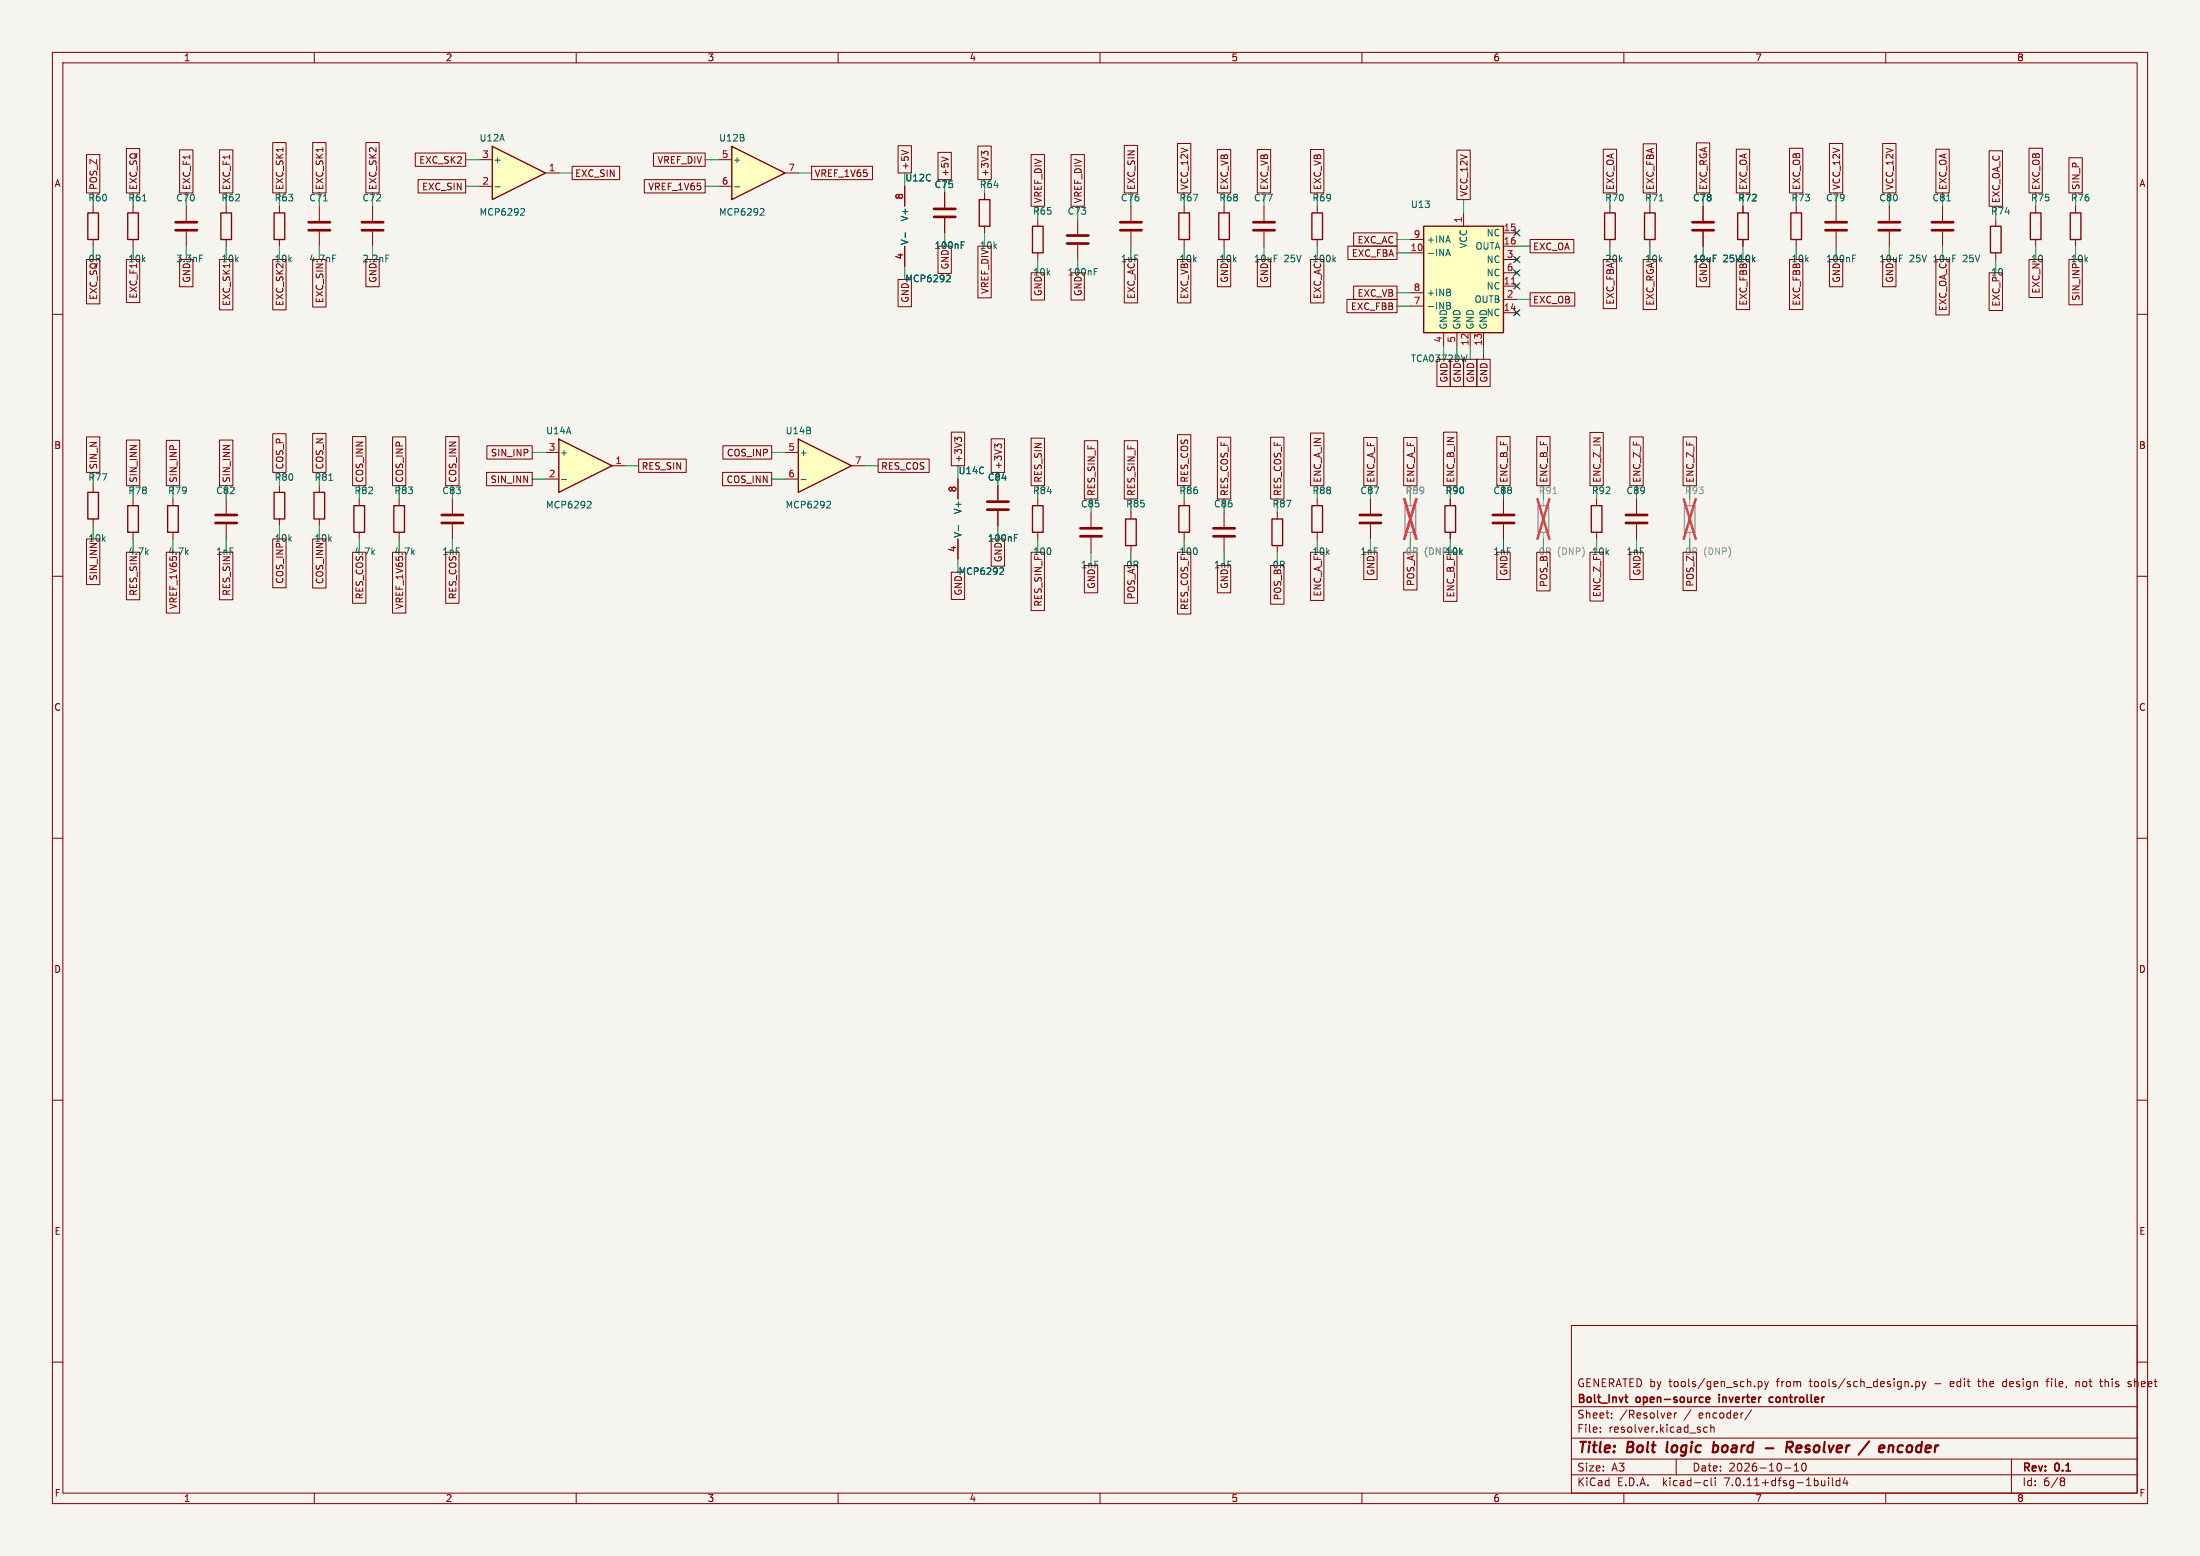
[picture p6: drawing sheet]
<svg xmlns="http://www.w3.org/2000/svg" width="420mm" height="297mm" viewBox="0 0 420 297" stroke-linecap="round" stroke-linejoin="round" font-family="sans-serif">
<path d="M0 0h420v297h-420z" fill="#f5f4ef" stroke="#f5f4ef" stroke-width=".19"/>
<g fill="none" stroke="#840000" stroke-width=".19">
<path d="M10 10h400v277h-400zM12 12h396v273h-396zM60 10v2M110 10v2M160 10v2M210 10v2M260 10v2M310 10v2M360 10v2M53.3 39.4v1.2M307.3 39.4v1.2M315 39.4v1.2"/>
<path d="M350.5 39.4v2.8M360.7 39.4v2.8M10 60h2M53.3 45.7v1.3M307.3 45.7v1.3M315 45.7v1.3M350.5 44.2v2.8M360.7 44.2v2.8M408 60h2M17.8 92.7v1.3M17.8 99.1v1.2M25.4 95.3v1.2"/>
<path d="M33 95.3v1.2M43.2 95.3v2.7M53.3 92.7v1.3M53.3 99.1v1.2M198.1 95.3v1.2M208.3 97.8v2.8M243.8 97.8v1.3M251.5 95.3v1.2M276.9 95.3v1.2M287 95.3v2.7M304.8 95.3v1.2M10 110h2"/>
<path d="M25.4 101.6v1.3M33 101.6v1.3M43.2 100.1v2.8M198.1 101.6v1.3M208.3 102.6v2.8M243.8 104.1v1.3M251.5 101.6v1.3M276.9 101.6v1.3M287 100.1v2.8M304.8 101.6v1.3M408 110h2M10 160h2"/>
<path d="M408 160h2M10 210h2M408 210h2M10 260h2M300 253h108v32h-108zM408 260h2M300 278.5h108M300 274.5h108M300 268.5h108M305.5 273.2v.2M305.5 272.5v.1M307.7 270.5v.2"/>
<path d="M307.7 269.8v.1M318.5 269.7l.4 .1 .1 .2-.7 .2M318.9 270.6l-.4 .1M319.7 269.7v1M320 278.5v3M320.1 269.7l-.3 .1-.1 .2M325.9 272.5l-.4-.1-.3 .3 .2 .6h.5M326.6 272.5l.2-.1 .4 .1v.9M326.6 271.9v1.5M334.4 269.1l-1.3 1.9M335.7 263.7v1.5M335.7 263.8l.4-.1 .3 .3-.2 .6h-.5"/>
<path d="M336.9 263.7l.3 1M337.2 264.7l-.3 .5M337.6 263.7l-.4 1M342.5 279.7l.4-.4v1.5M344.2 279.4l.1-.1a.8 .8 0 0 1 .5 .7 .8 .8 0 0 1-.5 .8 1 1 0 0 1-.1-1.4zM365 264.5v.2M365.7 263.8l.5-.1 .2 .3-.1 .6h-.6M365.7 263.7v1.5M366.9 263.7l.4 1M367.3 264.7l-.4 .5M367.7 263.7l-.4 1M377.5 263.7h.6"/>
<path d="M382.6 263.7l-.3 .3v.4l.3 .3M384 278.5v6.5M390.6 263.7h.6M391.2 263.2l-.4 .2v1.3M396.3 263.7v1M396.9 263.8l-.4-.1-.2 .1M400.8 263.7h.6M401 263.2v1.3l.4 .2M406.8 263.8l-.4-.1-.2 .2 .1 .2 .5 .2v.3h-.6M60 285v2M110 285v2M160 285v2"/>
<path d="M210 285v2M260 285v2M300 281.5h108M310 285v2M325.6 282.6l.4 .1M326 283.5l-.4 .1M326.7 282.1v1.3l.2 .2M327.4 282.1v.1M327.4 282.6v1M340.7 280.2h1.2M342.5 280.8h.9M349.1 282.1v.1"/>
<path d="M349.1 282.6v1M349.8 282.1v1.3l.2 .2M351.2 282.7l-.4-.1-.3 .3 .2 .6h.5M351.2 282.1v1.5M352.2 282l-.3 1.1h.9M352.6 282.6v1M360 285v2M393.6 282.1h.3l.3 .3-.3 .3M393.6 282.7h.3M393.9 282.7l.2 .2 .1 .4-.3 .3h-.3"/>
</g>
<path d="M318.3 275.2l-.1 1.9M327.1 276h.8M327.2 275.2l-.2 2M327.8 277a.66 .66 0 0 1-.8 .1M337.1 276.4h1.5M341.1 276.3h.7a.55 .55 0 0 0 .5-.5 .55 .55 0 0 0-.3-.6h-.8l-.2 2M341.5 276.3l.6 .9M343.7 275.9h-.4l-.3 .3v.9l.5 .1M343.9 276.3l-1 .2M363.1 275.9a.66 .66 0 0 0-.8 .4v.7l.3 .2h.4" fill="none" stroke="#840000" stroke-width=".4"/>
<path d="M310.2 266.7h.6M310.5 267.6l.3 .1M325.7 267.2l.7-.2-.1-.2-.4-.1-.2 .2 .1 .7h.5M328.2 266.2v.1M328.2 266.7v1M338.5 266.8l-.5-.1-.2 .3 .1 .6h.6" fill="none" stroke="#840000" stroke-width=".3"/>
<path d="M52.3 40.6h2.1v5.1h-2.1zM306.3 40.6h2.1v5.1h-2.1zM313.9 40.6h2.1v5.1h-2.1zM16.8 94h2v5.1h-2zM24.4 96.5h2v5.1h-2zM32 96.5h2v5.1h-2zM52.3 94h2.1v5.1h-2.1zM197.1 96.5h2v5.1h-2zM242.8 99.1h2.1v5h-2.1zM250.4 96.5h2.1v5.1h-2.1zM275.8 96.5h2.1v5.1h-2.1zM303.8 96.5h2v5.1h-2z" fill="none" stroke="#840000" stroke-width=".25"/>
<path d="M316.8 38.3h.7M353.7 49.3h.4M353.7 48.7h.6" fill="none" stroke="#006464" stroke-width=".19"/>
<path d="M348.5 43.9h4.1M348.5 42.4h4.1M358.6 43.9h4.1M358.6 42.4h4.1M41.1 99.8h4.1M41.1 98.3h4.1M285 99.8h4.1M285 98.3h4.1M206.2 102.4h4.1M206.2 100.8h4.1" fill="none" stroke="#840000" stroke-width=".51"/>
<path d="M293.6 96.5h2.1v5.1h-2.1z" fill="none" stroke="#9c9b98" stroke-width=".25"/>
<path d="M294.6 95.3v1.2M294.6 101.6v1.3" fill="none" stroke="#9c9b98" stroke-width=".19"/>
<path d="M296.5 94.2h.7" fill="none" stroke="#939391" stroke-width=".19"/>
<path d="M293.5 95.3l2.3 7.6M295.8 95.3l-2.3 7.6" fill="none" stroke="#eb3a3d" stroke-width=".46"/>
<path d="M106.7 83.8l10.1 5.1-10.1 5.1z" fill="#ffffc2"/>
<path d="M16.8 40.6h2v5.1h-2zM24.4 40.6h2v5.1h-2zM42.2 40.6h2v5.1h-2zM331.7 40.6h2.1v5.1h-2.1zM380 43.2h2v5.1h-2zM387.6 40.6h2v5.1h-2zM395.2 40.6h2.1v5.1h-2.1zM75.2 96.5h2v5.1h-2zM106.7 83.8l10.1 5.1-10.1 5.1z" fill="none" stroke="#840000" stroke-width=".25"/>
<g fill="none" stroke="#840000" stroke-width=".19">
<path d="M17.8 39.4v1.2M25.4 39.4v1.2M35.6 39.4v2.8M43.2 39.4v1.2M325.1 39.4v2.8M332.7 39.4v1.2M370.8 39.4v2.8M388.6 39.4v1.2M396.2 39.4v1.2M17.8 45.7v1.3M25.4 45.7v1.3M35.6 44.2v2.8"/>
<path d="M43.2 45.7v1.3M325.1 44.2v2.8M332.7 45.7v1.3M370.8 44.2v2.8M381 41.9v1.3M381 48.3v1.2M388.6 45.7v1.3M396.2 45.7v1.3M76.2 95.3v1.2M104.1 91.4h2.6M104.1 86.4h2.6M116.8 88.9h2.6"/>
<path d="M261.6 95.3v2.7M76.2 101.6v1.3M261.6 100.1v2.8"/>
</g>
<path d="M27.2 38.3h.7M371.6 38.3h.8M38.1 48.7h.6M107.2 91.5h1M112.3 95.7l.4 .1 .1 .3-.7 .9h.7" fill="none" stroke="#006464" stroke-width=".19"/>
<path d="M33.5 43.9h4.1M33.5 42.4h4.1M323.1 43.9h4.1M323.1 42.4h4.1M368.8 43.9h4.1M368.8 42.4h4.1M259.6 99.8h4.1M259.6 98.3h4.1" fill="none" stroke="#840000" stroke-width=".51"/>
<path d="M268.2 96.5h2.1v5.1h-2.1z" fill="none" stroke="#9c9b98" stroke-width=".25"/>
<path d="M269.2 95.3v1.2M269.2 101.6v1.3" fill="none" stroke="#9c9b98" stroke-width=".19"/>
<path d="M268.1 95.3l2.3 7.6M270.4 95.3l-2.3 7.6" fill="none" stroke="#eb3a3d" stroke-width=".46"/>
<path d="M152.4 83.8l10.2 5.1-10.2 5.1z" fill="#ffffc2"/>
<path d="M152.4 83.8l10.2 5.1-10.2 5.1z" fill="none" stroke="#840000" stroke-width=".25"/>
<g fill="none" stroke="#840000" stroke-width=".19">
<path d="M71.1 39.4v2.8M172.7 35.6v3.8M180.3 36.8v2.8M71.1 44.2v2.8M172.7 47v3.8M180.3 41.7v2.8M149.9 86.4h2.5M149.9 91.4h2.5M162.6 88.9h2.5M182.9 91.4v3.9M190.5 92.7v2.8M190.5 97.5v2.8"/>
<path d="M233.7 97.8v2.8M312.4 95.3v2.7M182.9 102.9v3.8M233.7 102.6v2.8M312.4 100.1v2.8"/>
</g>
<path d="M73.7 48.7h.6M172.8 44.4v1M180.9 52.5l.4 .1 .1 .3-.8 .9h.8M183.5 46.8h.4M183.5 46.2h.6M152.9 91.5h1M158 95.7l.4 .1 .2 .3-.8 .9h.8M183 100.3v1M191 108.4l.5 .1 .1 .3-.8 .9h.8M193.7 102.6h.4M193.7 102h.6" fill="none" stroke="#006464" stroke-width=".19"/>
<path d="M178.3 39.9h4.1M69.1 43.9h4.1M69.1 42.4h4.1M178.3 41.4h4.1M188.5 97.3h4M188.5 95.8h4M310.4 99.8h4.1M310.4 98.3h4.1M231.6 102.4h4.1M231.6 100.8h4.1" fill="none" stroke="#840000" stroke-width=".51"/>
<path d="M139.7 27.9l10.2 5.1-10.2 5.1z" fill="#ffffc2"/>
<path d="M139.7 27.9l10.2 5.1-10.2 5.1zM225 40.6h2.1v5.1h-2.1zM232.7 40.6h2v5.1h-2zM250.4 40.6h2.1v5.1h-2.1zM271.8 43.2h15.2v20.3h-15.2zM59.9 94h2.1v5.1h-2.1zM67.6 96.5h2v5.1h-2zM214.9 99.1h2v5h-2zM225 96.5h2.1v5.1h-2.1z" fill="none" stroke="#840000" stroke-width=".25"/>
<g fill="none" stroke="#840000" stroke-width=".19">
<path d="M61 39.4v2.8M137.2 30.5h2.5M137.2 35.6h2.5M149.9 33h2.5M226.1 39.4v1.2M233.7 39.4v1.2M241.3 39.4v2.8M251.5 39.4v1.2M61 44.2v2.8M226.1 45.7v1.3M233.7 45.7v1.3M241.3 44.2v2.8"/>
<path d="M251.5 45.7v1.3M269.2 48.3h2.6M269.2 58.4h2.6M269.2 55.9h2.6M269.2 45.7h2.6M279.4 40.6v2.6M287 54.6h2.6M287 59.7h2.6M287 44.5h2.6M287 47h2.6M287 57.2h2.6M287 49.5h2.6"/>
<path d="M287 52.1h2.6M289.2 54.2l.7 .8M289.2 59.3l.7 .8M289.2 44.1l.7 .7M289.2 49.1l.7 .8M289.2 51.7l.7 .8M289.9 54.2l-.7 .8M289.9 59.3l-.7 .8M289.9 44.1l-.7 .7M289.9 49.1l-.7 .8M289.9 51.7l-.7 .8M275.6 63.5v2.5"/>
<path d="M278.1 63.5v2.5M280.7 63.5v2.5M283.2 63.5v2.5M61 92.7v1.3M61 99.1v1.2M68.6 95.3v1.2M86.4 95.3v2.7M215.9 97.8v1.3M226.1 95.3v1.2M68.6 101.6v1.3M86.4 100.1v2.8M215.9 104.1v1.3"/>
<path d="M226.1 101.6v1.3"/>
</g>
<g fill="none" stroke="#006464" stroke-width=".19">
<path d="M61.8 38.3h.7M140.2 35.7h1M145.3 39.8l.4 .1 .2 .3-.8 .9h.8M63.5 48.7h.6M254.6 49.5l.4 .5M255 49.1l-.5 .5M276 48.8l.4-1.2 .5 1.2M276.1 48.5h.6M276.2 57.7l.6 .2 .1 .2-.3 .2M276.2 58.3h.4M276.6 58.3l.3 .3M276.8 55.3v.4"/>
<path d="M276.8 55.9l.1 .1-.1 .4M62.8 91.7h.7"/>
</g>
<path d="M58.9 43.9h4.1M58.9 42.4h4.1M239.3 43.9h4M239.3 42.4h4M84.3 99.8h4.1M84.3 98.3h4.1" fill="none" stroke="#840000" stroke-width=".51"/>
<path d="M321.6 96.5h2v5.1h-2z" fill="none" stroke="#9c9b98" stroke-width=".25"/>
<path d="M322.6 95.3v1.2M322.6 101.6v1.3" fill="none" stroke="#9c9b98" stroke-width=".19"/>
<path d="M321.4 95.3l2.3 7.6M323.7 95.3l-2.3 7.6" fill="none" stroke="#eb3a3d" stroke-width=".46"/>
<path d="M271.8 43.2h15.2v20.3h-15.2z" fill="#ffffc2" stroke="#ffffc2" stroke-width=".19"/>
<path d="M288.5 54.2h.8" fill="none" stroke="#a90000" stroke-width=".19"/>
<path d="M94 27.9l10.1 5.1-10.1 5.1z" fill="#ffffc2"/>
<path d="M94 27.9l10.1 5.1-10.1 5.1zM186.9 38.1h2.1v5.1h-2.1zM197.1 43.2h2v5.1h-2zM341.9 40.6h2v5.1h-2z" fill="none" stroke="#840000" stroke-width=".25"/>
<g fill="none" stroke="#840000" stroke-width=".19">
<path d="M16.5 29.5h2.6v7.3h-2.6zM24.1 28.4h2.6v8.4h-2.6zM34.3 28.6h2.5v8.2h-2.5zM41.9 28.6h2.6v8.2h-2.6zM52.1 27.2h2.5v9.6h-2.5zM59.7 27.2h2.5v9.6h-2.5zM69.8 27.2h2.6v9.6h-2.6zM79.3 29.2h9.6v2.6h-9.6zM79.8 34.3h9.1v2.5h-9.1zM91.4 35.6h2.6M91.4 30.5h2.6M104.1 33h2.6"/>
<path d="M109.2 31.8h9.1v2.5h-9.1zM123 34.3h11.6v2.5h-11.6zM124.8 29.2h9.8v2.6h-9.8zM154.9 31.8h11.7v2.5h-11.7zM171.4 27.8h2.6v5.2h-2.6zM172.1 28.7l1.3 .4M172.7 35.6v3.8M179.1 29.1h2.5v5.2h-2.5zM179.7 30l1.3 .4M180.3 36.8v2.8M186.7 27.9h2.5v6.4h-2.5zM187.8 29.3l-.4-.4v.8"/>
<path d="M187.8 29.1l.3-.2h.3l.2 .2M188 36.8v1.3M196.8 29.5h2.6v9.9h-2.6zM204.5 29.5h2.5v9.9h-2.5zM214.6 27.8h2.6v9h-2.6zM215.9 39.4v2.8M224.8 27.4h2.5v9.4h-2.5zM232.4 28.5h2.6v8.3h-2.6zM240 28.5h2.6v8.3h-2.6zM250.2 28.5h2.5v8.3h-2.5zM278.1 28.7h2.6v9.4h-2.6zM306.1 28.5h2.5v8.3h-2.5z"/>
<path d="M313.7 27.5h2.5v9.3h-2.5zM323.8 27.3h2.6v9.5h-2.6zM325.1 39.4v2.8M331.5 28.5h2.5v8.3h-2.5zM332.7 39.4v1.2M341.6 28.3h2.6v8.5h-2.6zM342.9 39.4v1.2M349.2 27.4h2.6v9.4h-2.6zM359.4 27.4h2.5v9.4h-2.5zM369.6 28.5h2.5v8.3h-2.5zM379.7 28.8h2.6v10.6h-2.6zM387.3 28.3h2.6v8.5h-2.6z"/>
<path d="M395 30.1h2.5v6.7h-2.5zM16.5 49.5h2.6v8.5h-2.6zM24.1 49.5h2.6v8.3h-2.6zM34.3 49.5h2.5v5.2h-2.5zM41.9 49.5h2.6v9.6h-2.6zM52.1 49.5h2.5v9.6h-2.5zM59.7 49.5h2.5v9.1h-2.5zM69.8 49.5h2.6v5.2h-2.6zM171.4 53.3h2.6v5.2h-2.6zM172.7 47v3.8M179.1 47h2.5v5.2h-2.5zM180.3 41.7v2.8"/>
<path d="M186.7 47h2.5v9.9h-2.5zM188 43.2v1.3M196.8 52.1h2.6v5.2h-2.6zM198.1 41.9v1.3M198.1 48.3v1.2M204.5 52.1h2.5v5.2h-2.5zM205.7 41.9v2.8M205.7 46.7v2.8M214.6 49.5h2.6v8.3h-2.6zM215.9 44.2v2.8M224.8 49.5h2.5v8.3h-2.5zM232.4 49.5h2.6v5.2h-2.6z"/>
<path d="M240 49.5h2.6v5.2h-2.6zM250.2 49.5h2.5v8.3h-2.5zM257.1 57.1h9.6v2.6h-9.6zM257.3 47h9.4v2.5h-9.4zM258.4 44.4h8.3v2.6h-8.3zM258.4 54.6h8.3v2.6h-8.3zM292.1 45.7h8.3v2.6h-8.3zM292.1 55.9h8.5v2.5h-8.5zM306.1 49.5h2.5v9.4h-2.5zM313.7 49.5h2.5v9.6h-2.5zM323.8 49.5h2.6v5.2h-2.6zM325.1 44.2v2.8"/>
<path d="M331.5 49.5h2.5v9.6h-2.5zM332.7 45.7v1.3M341.6 49.5h2.6v9.6h-2.6zM342.9 45.7v1.3M349.2 49.5h2.6v5.2h-2.6zM359.4 49.5h2.5v5.2h-2.5zM369.6 49.5h2.5v10.6h-2.5zM379.7 52.1h2.6v7.2h-2.6zM387.3 49.5h2.6v7.3h-2.6zM395 49.5h2.5v8.7h-2.5zM274.3 68.6h2.6v5.2h-2.6zM276.9 68.6h2.5v5.2h-2.5z"/>
<path d="M279.4 68.6h2.5v5.2h-2.5zM281.9 68.6h2.6v5.2h-2.6zM16.5 83.4h2.6v6.8h-2.6zM24.1 84h2.6v8.7h-2.6zM31.7 84.1h2.6v8.6h-2.6zM41.9 84h2.6v8.7h-2.6zM52.1 82.8h2.5v7.4h-2.5zM59.7 82.7h2.5v7.5h-2.5zM67.3 83.3h2.6v9.4h-2.6zM74.9 83.4h2.6v9.3h-2.6zM85.1 83.3h2.5v9.4h-2.5zM92.9 90.2h8.7v2.5h-8.7z"/>
<path d="M92.9 85.1h8.7v2.5h-8.7zM121.9 87.6h9.1v2.6h-9.1zM137.9 90.2h9.4v2.5h-9.4zM138 85.1h9.3v2.5h-9.3zM167.6 87.6h9.8v2.6h-9.8zM181.6 82.5h2.6v6.4h-2.6zM182.8 83.9l-.5-.4v.8M182.8 83.7l.2-.2h.3l.3 .2M182.9 91.4v3.9M189.2 83.8h2.6v6.4h-2.6zM190.4 85.2l-.5-.4v.7M190.4 85l.2-.2h.3l.3 .2"/>
<path d="M190.5 92.7v2.8M190.5 97.5v2.8M196.8 83.6h2.6v9.1h-2.6zM207 84.1h2.6v11.2h-2.6zM214.6 84.1h2.6v11.2h-2.6zM224.8 83h2.5v9.7h-2.5zM232.4 83.5h2.6v11.8h-2.6zM242.6 83.5h2.5v11.8h-2.5zM250.2 82.7h2.5v10h-2.5zM260.3 83.5h2.6v9.2h-2.6zM268 83.5h2.5v9.2h-2.5zM275.6 82.5h2.5v10.2h-2.5z"/>
<path d="M276.9 95.3v1.2M285.7 83.3h2.6v9.4h-2.6zM293.4 83.3h2.5v9.4h-2.5zM303.5 82.5h2.6v10.2h-2.6zM311.1 83.4h2.6v9.3h-2.6zM321.3 83.4h2.5v9.3h-2.5zM16.5 102.9h2.6v8.7h-2.6zM24.1 105.4h2.6v9.1h-2.6zM31.7 105.4h2.6v11.6h-2.6zM41.9 105.4h2.6v9.1h-2.6zM52.1 102.9h2.5v9.3h-2.5zM59.7 102.9h2.5v9.3h-2.5z"/>
<path d="M67.3 105.4h2.6v9.8h-2.6zM74.9 105.4h2.6v11.6h-2.6zM85.1 105.4h2.5v9.8h-2.5zM181.6 109.2h2.6v5.2h-2.6zM182.9 102.9v3.8M189.2 102.9h2.6v5.2h-2.6zM196.8 105.4h2.6v11.1h-2.6zM207 108h2.6v5.2h-2.6zM214.6 108h2.6v7.2h-2.6zM224.8 105.4h2.5v11.8h-2.5zM232.4 108h2.6v5.2h-2.6zM242.6 108h2.5v7.3h-2.5z"/>
<path d="M250.2 105.4h2.5v9.2h-2.5zM260.3 105.4h2.6v5.2h-2.6zM268 105.4h2.5v7.2h-2.5zM275.6 105.4h2.5v9.4h-2.5zM276.9 101.6v1.3M285.7 105.4h2.6v5.2h-2.6zM293.4 105.4h2.5v7.4h-2.5zM303.5 105.4h2.6v9.3h-2.6zM311.1 105.4h2.6v5.2h-2.6zM321.3 105.4h2.5v7.3h-2.5z"/>
</g>
<path d="M94.5 35.7h1M99.6 39.8l.4 .1 .1 .3-.7 .9h.7M172.8 44.4v1M180.9 52.5l.4 .1 .1 .3-.8 .9h.8M183.5 46.8h.4M183.5 46.2h.6M208.9 51.8h.4M208.9 51.2h.6M183 100.3v1M191 108.4l.5 .1 .1 .3-.8 .9h.8M193.7 102.6h.4M193.7 102h.6" fill="none" stroke="#006464" stroke-width=".19"/>
<path d="M203.7 46.5h4.1M203.7 45h4.1M213.9 43.9h4M213.9 42.4h4" fill="none" stroke="#840000" stroke-width=".51"/>
<g fill="none" stroke="#009600" stroke-width=".19">
<path d="M17.8 36.8v2.6M25.4 36.8v2.6M35.6 36.8v2.6M43.2 36.8v2.6M53.3 36.8v2.6M61 36.8v2.6M71.1 36.8v2.6M88.9 35.6h2.5M88.9 30.5h2.5M106.7 33h2.5M134.6 35.6h2.6M134.6 30.5h2.6"/>
<path d="M152.4 33h2.5M172.7 33v2.6M180.3 34.3v2.5M188 34.3v2.5M198.1 39.4v2.5M205.7 39.4v2.5M215.9 36.8v2.6M226.1 36.8v2.6M233.7 36.8v2.6M241.3 36.8v2.6M251.5 36.8v2.6M279.4 38.1v2.5"/>
<path d="M307.3 36.8v2.6M315 36.8v2.6M325.1 36.8v2.6M332.7 36.8v2.6M342.9 36.8v2.6M350.5 36.8v2.6M360.7 36.8v2.6M370.8 36.8v2.6M381 39.4v2.5M388.6 36.8v2.6M396.2 36.8v2.6M17.8 47v2.5"/>
<path d="M25.4 47v2.5M35.6 47v2.5M43.2 47v2.5M53.3 47v2.5M61 47v2.5M71.1 47v2.5M172.7 50.8v2.5M180.3 44.5v2.5M188 44.5v2.5M198.1 49.5v2.6M205.7 49.5v2.6M215.9 47v2.5"/>
<path d="M226.1 47v2.5M233.7 47v2.5M241.3 47v2.5M251.5 47v2.5M266.7 48.3h2.5M266.7 55.9h2.5M266.7 58.4h2.5M266.7 45.7h2.5M289.6 57.2h2.5M289.6 47h2.5M307.3 47v2.5M315 47v2.5"/>
<path d="M325.1 47v2.5M332.7 47v2.5M342.9 47v2.5M350.5 47v2.5M360.7 47v2.5M370.8 47v2.5M381 49.5v2.6M388.6 47v2.5M396.2 47v2.5M275.6 66v2.6M278.1 66v2.6M280.7 66v2.6"/>
<path d="M283.2 66v2.6M17.8 90.2v2.5M25.4 92.7v2.6M33 92.7v2.6M43.2 92.7v2.6M53.3 90.2v2.5M61 90.2v2.5M68.6 92.7v2.6M76.2 92.7v2.6M86.4 92.7v2.6M101.6 91.4h2.5M101.6 86.4h2.5"/>
<path d="M119.4 88.9h2.5M147.3 91.4h2.6M147.3 86.4h2.6M165.1 88.9h2.5M182.9 88.9v2.5M190.5 90.2v2.5M198.1 92.7v2.6M208.3 95.3v2.5M215.9 95.3v2.5M226.1 92.7v2.6M233.7 95.3v2.5M243.8 95.3v2.5"/>
<path d="M251.5 92.7v2.6M261.6 92.7v2.6M269.2 92.7v2.6M276.9 92.7v2.6M287 92.7v2.6M294.6 92.7v2.6M304.8 92.7v2.6M312.4 92.7v2.6M322.6 92.7v2.6M17.8 100.3v2.6M25.4 102.9v2.5M33 102.9v2.5"/>
<path d="M43.2 102.9v2.5M53.3 100.3v2.6M61 100.3v2.6M68.6 102.9v2.5M76.2 102.9v2.5M86.4 102.9v2.5M182.9 106.7v2.5M190.5 100.3v2.6M198.1 102.9v2.5M208.3 105.4v2.6M215.9 105.4v2.6M226.1 102.9v2.5"/>
<path d="M233.7 105.4v2.6M243.8 105.4v2.6M251.5 102.9v2.5M261.6 102.9v2.5M269.2 102.9v2.5M276.9 102.9v2.5M287 102.9v2.5M294.6 102.9v2.5M304.8 102.9v2.5M312.4 102.9v2.5M322.6 102.9v2.5"/>
</g>
<path d="M289 48.9l1.2 1.2M289 43.8l1.2 1.3M289 59.1l1.2 1.2M289 51.5l1.2 1.2M289 54l1.2 1.2M290.2 48.9l-1.2 1.2M290.2 43.8l-1.2 1.3M290.2 59.1l-1.2 1.2M290.2 51.5l-1.2 1.2M290.2 54l-1.2 1.2" fill="none" stroke="#000084" stroke-width=".19"/>
<path d="M269.2 95.3v1.2M269.2 101.6v1.3" fill="none" stroke="#9c9b98" stroke-width=".19"/>
<path d="M268.1 95.3l2.3 7.6M270.4 95.3l-2.3 7.6" fill="none" stroke="#eb3a3d" stroke-width=".46"/>
<g font-size="2.8" fill="#840000">
<text x="301" y="277.9">Title:</text>
<text x="310.6" y="277.9">Bolt</text>
<text x="319" y="277.9">logic</text>
<text x="328.6" y="277.9">board</text>
<text x="344.2" y="277.9">Resolver</text>
<text x="359.2" y="277.9">/</text>
<text x="363.6" y="277.9">encoder</text>
</g>
<g font-size="2.1" fill="#840000">
<text x="301" y="268.2">Bolt_Invt</text>
<text x="301" y="265">GENERATED by</text>
<text x="312.4" y="268.2">open-source</text>
<text x="318.7" y="265">tools/gen_sch.py</text>
<text x="328.8" y="268.2">inverter</text>
<text x="339.1" y="268.2">controller</text>
<text x="339.3" y="265">from</text>
<text x="345.8" y="265">tools/sch_design.py</text>
<text x="369.7" y="265">-</text>
<text x="372.9" y="265">edit</text>
<text x="378.4" y="265">the</text>
<text x="383.2" y="265">design</text>
<text x="391.8" y="265">file,</text>
<text x="397.4" y="265">not</text>
<text x="402.3" y="265">this</text>
<text x="407.7" y="265">sheet</text>
<text x="301" y="273.7">File:</text>
<text x="301" y="271">Sheet:</text>
<text x="307.1" y="273.7">resolver.kicad_sch</text>
<text x="309.2" y="271">/Resolver</text>
<text x="321.6" y="271">/</text>
<text x="324.5" y="271">encoder/</text>
<text x="301" y="281.1">Size:</text>
<text x="307.6" y="281.1">A3</text>
<text x="323" y="281.1">Date:</text>
<text x="330" y="281.1">2026-10-10</text>
<text x="386" y="281.3">Rev:</text>
<text x="392.4" y="281.3">0.1</text>
<text x="301" y="283.9">KiCad</text>
<text x="308.7" y="283.9">E.D.A.</text>
<text x="317.6" y="283.9">kicad-cli</text>
<text x="329.5" y="283.9">7.0.11+dfsg-1build4</text>
<text x="386" y="283.9">Id:</text>
<text x="390.1" y="283.9">6/8</text>
</g>
<g font-size="1.8" fill="#840000">
<text x="35" y="11.9">1</text>
<text x="85" y="11.9">2</text>
<text x="135" y="11.9">3</text>
<text x="185" y="11.9">4</text>
<text x="235" y="11.9">5</text>
<text x="285" y="11.9">6</text>
<text x="335" y="11.9">7</text>
<text x="385" y="11.9">8</text>
<text x="10.3" y="35.9">A</text>
<text x="79.9" y="31.4">EXC_SK2</text>
<text x="109.7" y="34">EXC_SIN</text>
<text x="125.4" y="31.4">VREF_DIV</text>
<text x="155.4" y="34">VREF_1V65</text>
<text x="173.7" y="32.5" transform="rotate(-90 173.7 32.5)">+5V</text>
<text x="181.3" y="33.8" transform="rotate(-90 181.3 33.8)">+5V</text>
<text x="188.9" y="33.8" transform="rotate(-90 188.9 33.8)">+3V3</text>
<text x="408.3" y="35.9">A</text>
<text x="18.7" y="36.4" transform="rotate(-90 18.7 36.4)">POS_Z</text>
<text x="26.4" y="36.4" transform="rotate(-90 26.4 36.4)">EXC_SQ</text>
<text x="36.5" y="36.4" transform="rotate(-90 36.5 36.4)">EXC_F1</text>
<text x="44.1" y="36.4" transform="rotate(-90 44.1 36.4)">EXC_F1</text>
<text x="54.3" y="36.4" transform="rotate(-90 54.3 36.4)">EXC_SK1</text>
<text x="61.9" y="36.4" transform="rotate(-90 61.9 36.4)">EXC_SK1</text>
<text x="72.1" y="36.4" transform="rotate(-90 72.1 36.4)">EXC_SK2</text>
<text x="80.5" y="36.5">EXC_SIN</text>
<text x="123.7" y="36.5">VREF_1V65</text>
<text x="199.1" y="38.9" transform="rotate(-90 199.1 38.9)">VREF_DIV</text>
<text x="206.7" y="38.9" transform="rotate(-90 206.7 38.9)">VREF_DIV</text>
<text x="216.9" y="36.4" transform="rotate(-90 216.9 36.4)">EXC_SIN</text>
<text x="227" y="36.4" transform="rotate(-90 227 36.4)">VCC_12V</text>
<text x="234.6" y="36.4" transform="rotate(-90 234.6 36.4)">EXC_VB</text>
<text x="242.3" y="36.4" transform="rotate(-90 242.3 36.4)">EXC_VB</text>
<text x="252.4" y="36.4" transform="rotate(-90 252.4 36.4)">EXC_VB</text>
<text x="280.4" y="37.6" transform="rotate(-90 280.4 37.6)">VCC_12V</text>
<text x="308.3" y="36.4" transform="rotate(-90 308.3 36.4)">EXC_OA</text>
<text x="315.9" y="36.4" transform="rotate(-90 315.9 36.4)">EXC_FBA</text>
<text x="326.1" y="36.4" transform="rotate(-90 326.1 36.4)">EXC_RGA</text>
<text x="333.7" y="36.4" transform="rotate(-90 333.7 36.4)">EXC_OA</text>
<text x="343.9" y="36.4" transform="rotate(-90 343.9 36.4)">EXC_OB</text>
<text x="351.5" y="36.4" transform="rotate(-90 351.5 36.4)">VCC_12V</text>
<text x="361.6" y="36.4" transform="rotate(-90 361.6 36.4)">VCC_12V</text>
<text x="371.8" y="36.4" transform="rotate(-90 371.8 36.4)">EXC_OA</text>
<text x="382" y="38.9" transform="rotate(-90 382 38.9)">EXC_OA_C</text>
<text x="389.6" y="36.4" transform="rotate(-90 389.6 36.4)">EXC_OB</text>
<text x="397.2" y="36.4" transform="rotate(-90 397.2 36.4)">SIN_P</text>
<text x="187" y="47.7">10k</text>
<text x="259.1" y="46.7">EXC_AC</text>
<text x="292.6" y="47.9">EXC_OA</text>
<text x="16.8" y="50.3">0R</text>
<text x="24.4" y="50.3">10k</text>
<text x="42.2" y="50.3">10k</text>
<text x="52.3" y="50.3">10k</text>
<text x="58.9" y="50.3">4.7nF</text>
<text x="197.1" y="52.8">10k</text>
<text x="213.9" y="50.3">1uF</text>
<text x="225.1" y="50.3">10k</text>
<text x="232.7" y="50.3">10k</text>
<text x="239.3" y="50.3">10uF</text>
<text x="250.5" y="50.3">100k</text>
<text x="258" y="49.2">EXC_FBA</text>
<text x="306.3" y="50.3">20k</text>
<text x="314" y="50.3">10k</text>
<text x="341.9" y="50.3">10k</text>
<text x="358.7" y="50.3">10uF</text>
<text x="364.5" y="50.3">25V 10uF</text>
<text x="380" y="52.8">10</text>
<text x="387.6" y="50.3">10</text>
<text x="395.2" y="50.3">10k</text>
<text x="18.7" y="57.3" transform="rotate(-90 18.7 57.3)">EXC_SQ</text>
<text x="26.4" y="57.1" transform="rotate(-90 26.4 57.1)">EXC_F1</text>
<text x="36.5" y="54.1" transform="rotate(-90 36.5 54.1)">GND</text>
<text x="44.1" y="58.5" transform="rotate(-90 44.1 58.5)">EXC_SK1</text>
<text x="54.3" y="58.5" transform="rotate(-90 54.3 58.5)">EXC_SK2</text>
<text x="61.9" y="58" transform="rotate(-90 61.9 58)">EXC_SIN</text>
<text x="72.1" y="54.1" transform="rotate(-90 72.1 54.1)">GND</text>
<text x="173.7" y="57.9" transform="rotate(-90 173.7 57.9)">GND</text>
<text x="188.9" y="56.2" transform="rotate(-90 188.9 56.2)">VREF_DIV</text>
<text x="199.1" y="56.6" transform="rotate(-90 199.1 56.6)">GND</text>
<text x="206.7" y="56.6" transform="rotate(-90 206.7 56.6)">GND</text>
<text x="216.9" y="57.2" transform="rotate(-90 216.9 57.2)">EXC_AC</text>
<text x="227" y="57.2" transform="rotate(-90 227 57.2)">EXC_VB</text>
<text x="234.6" y="54.1" transform="rotate(-90 234.6 54.1)">GND</text>
<text x="242.3" y="54.1" transform="rotate(-90 242.3 54.1)">GND</text>
<text x="252.4" y="57.2" transform="rotate(-90 252.4 57.2)">EXC_AC</text>
<text x="257.8" y="59.4">EXC_FBB</text>
<text x="259.1" y="56.8">EXC_VB</text>
<text x="292.6" y="58.1">EXC_OB</text>
<text x="308.3" y="58.3" transform="rotate(-90 308.3 58.3)">EXC_FBA</text>
<text x="315.9" y="58.4" transform="rotate(-90 315.9 58.4)">EXC_RGA</text>
<text x="326.1" y="54.1" transform="rotate(-90 326.1 54.1)">GND</text>
<text x="333.7" y="58.4" transform="rotate(-90 333.7 58.4)">EXC_FBB</text>
<text x="343.9" y="58.4" transform="rotate(-90 343.9 58.4)">EXC_FBB</text>
<text x="351.5" y="54.1" transform="rotate(-90 351.5 54.1)">GND</text>
<text x="361.6" y="54.1" transform="rotate(-90 361.6 54.1)">GND</text>
<text x="371.8" y="59.5" transform="rotate(-90 371.8 59.5)">EXC_OA_C</text>
<text x="382" y="58.6" transform="rotate(-90 382 58.6)">EXC_P</text>
<text x="389.6" y="56.1" transform="rotate(-90 389.6 56.1)">EXC_N</text>
<text x="397.2" y="57.5" transform="rotate(-90 397.2 57.5)">SIN_INP</text>
<text x="276.5" y="73.1" transform="rotate(-90 276.5 73.1)">GND</text>
<text x="279.1" y="73.1" transform="rotate(-90 279.1 73.1)">GND</text>
<text x="281.6" y="73.1" transform="rotate(-90 281.6 73.1)">GND</text>
<text x="284.2" y="73.1" transform="rotate(-90 284.2 73.1)">GND</text>
<text x="10.3" y="85.9">B</text>
<text x="18.7" y="89.7" transform="rotate(-90 18.7 89.7)">SIN_N</text>
<text x="54.3" y="89.7" transform="rotate(-90 54.3 89.7)">COS_P</text>
<text x="61.9" y="89.7" transform="rotate(-90 61.9 89.7)">COS_N</text>
<text x="93.6" y="87.3">SIN_INP</text>
<text x="122.4" y="89.9">RES_SIN</text>
<text x="138.7" y="87.3">COS_INP</text>
<text x="168.1" y="89.9">RES_COS</text>
<text x="183.8" y="88.4" transform="rotate(-90 183.8 88.4)">+3V3</text>
<text x="191.5" y="89.7" transform="rotate(-90 191.5 89.7)">+3V3</text>
<text x="408.2" y="85.9">B</text>
<text x="26.4" y="92.2" transform="rotate(-90 26.4 92.2)">SIN_INN</text>
<text x="34" y="92.2" transform="rotate(-90 34 92.2)">SIN_INP</text>
<text x="44.1" y="92.2" transform="rotate(-90 44.1 92.2)">SIN_INN</text>
<text x="69.5" y="92.2" transform="rotate(-90 69.5 92.2)">COS_INN</text>
<text x="77.2" y="92.2" transform="rotate(-90 77.2 92.2)">COS_INP</text>
<text x="87.3" y="92.2" transform="rotate(-90 87.3 92.2)">COS_INN</text>
<text x="93.5" y="92.4">SIN_INN</text>
<text x="138.6" y="92.4">COS_INN</text>
<text x="199.1" y="92.2" transform="rotate(-90 199.1 92.2)">RES_SIN</text>
<text x="209.2" y="94.8" transform="rotate(-90 209.2 94.8)">RES_SIN_F</text>
<text x="216.9" y="94.8" transform="rotate(-90 216.9 94.8)">RES_SIN_F</text>
<text x="227" y="92.2" transform="rotate(-90 227 92.2)">RES_COS</text>
<text x="234.6" y="94.8" transform="rotate(-90 234.6 94.8)">RES_COS_F</text>
<text x="244.8" y="94.8" transform="rotate(-90 244.8 94.8)">RES_COS_F</text>
<text x="252.4" y="92.2" transform="rotate(-90 252.4 92.2)">ENC_A_IN</text>
<text x="262.6" y="92.2" transform="rotate(-90 262.6 92.2)">ENC_A_F</text>
<text x="270.2" y="92.2" transform="rotate(-90 270.2 92.2)">ENC_A_F</text>
<text x="277.8" y="92.2" transform="rotate(-90 277.8 92.2)">ENC_B_IN</text>
<text x="288" y="92.2" transform="rotate(-90 288 92.2)">ENC_B_F</text>
<text x="295.6" y="92.2" transform="rotate(-90 295.6 92.2)">ENC_B_F</text>
<text x="305.8" y="92.2" transform="rotate(-90 305.8 92.2)">ENC_Z_IN</text>
<text x="313.4" y="92.2" transform="rotate(-90 313.4 92.2)">ENC_Z_F</text>
<text x="323.5" y="92.2" transform="rotate(-90 323.5 92.2)">ENC_Z_F</text>
<text x="16.8" y="103.6">10k</text>
<text x="24.4" y="106.1">4.7k</text>
<text x="32" y="106.1">4.7k</text>
<text x="41.2" y="106.1">1nF</text>
<text x="52.3" y="103.6">10k</text>
<text x="60" y="103.6">10k</text>
<text x="67.6" y="106.1">4.7k</text>
<text x="75.2" y="106.1">4.7k</text>
<text x="84.3" y="106.1">1nF</text>
<text x="197.1" y="106.1">100</text>
<text x="225.1" y="106.1">100</text>
<text x="250.5" y="106.1">10k</text>
<text x="259.6" y="106.1">1nF</text>
<text x="285" y="106.1">1nF</text>
<text x="293.6" y="106.1">0R</text>
<text x="303.8" y="106.1">10k</text>
<text x="310.4" y="106.1">1nF</text>
<text x="18.7" y="110.9" transform="rotate(-90 18.7 110.9)">SIN_INN</text>
<text x="26.4" y="113.8" transform="rotate(-90 26.4 113.8)">RES_SIN</text>
<text x="44.1" y="113.8" transform="rotate(-90 44.1 113.8)">RES_SIN</text>
<text x="54.3" y="111.5" transform="rotate(-90 54.3 111.5)">COS_INP</text>
<text x="61.9" y="111.6" transform="rotate(-90 61.9 111.6)">COS_INN</text>
<text x="183.8" y="113.8" transform="rotate(-90 183.8 113.8)">GND</text>
<text x="206.3" y="108.7">1nF</text>
<text x="209.2" y="112.5" transform="rotate(-90 209.2 112.5)">GND</text>
<text x="214.9" y="108.7">0R</text>
<text x="231.7" y="108.7">1nF</text>
<text x="234.6" y="112.5" transform="rotate(-90 234.6 112.5)">GND</text>
<text x="242.8" y="108.7">0R</text>
<text x="252.4" y="114" transform="rotate(-90 252.4 114)">ENC_A_F</text>
<text x="262.6" y="110" transform="rotate(-90 262.6 110)">GND</text>
<text x="270.2" y="112" transform="rotate(-90 270.2 112)">POS_A</text>
<text x="288" y="110" transform="rotate(-90 288 110)">GND</text>
<text x="295.6" y="112.1" transform="rotate(-90 295.6 112.1)">POS_B</text>
<text x="313.4" y="110" transform="rotate(-90 313.4 110)">GND</text>
<text x="323.5" y="112.1" transform="rotate(-90 323.5 112.1)">POS_Z</text>
<text x="34" y="116.4" transform="rotate(-90 34 116.4)">VREF_1V65</text>
<text x="69.5" y="114.5" transform="rotate(-90 69.5 114.5)">RES_COS</text>
<text x="77.2" y="116.4" transform="rotate(-90 77.2 116.4)">VREF_1V65</text>
<text x="87.3" y="114.5" transform="rotate(-90 87.3 114.5)">RES_COS</text>
<text x="199.1" y="115.9" transform="rotate(-90 199.1 115.9)">RES_SIN_F</text>
<text x="216.9" y="114.5" transform="rotate(-90 216.9 114.5)">POS_A</text>
<text x="227" y="116.6" transform="rotate(-90 227 116.6)">RES_COS_F</text>
<text x="244.8" y="114.7" transform="rotate(-90 244.8 114.7)">POS_B</text>
<text x="277.8" y="114.1" transform="rotate(-90 277.8 114.1)">ENC_B_F</text>
<text x="305.8" y="114.1" transform="rotate(-90 305.8 114.1)">ENC_Z_F</text>
<text x="10.3" y="135.9">C</text>
<text x="408.2" y="135.9">C</text>
<text x="10.3" y="185.9">D</text>
<text x="408.2" y="185.9">D</text>
<text x="10.3" y="235.9">E</text>
<text x="408.3" y="235.9">E</text>
<text x="10.3" y="285.9">F</text>
<text x="35" y="286.9">1</text>
<text x="85" y="286.9">2</text>
<text x="135" y="286.9">3</text>
<text x="185" y="286.9">4</text>
<text x="235" y="286.9">5</text>
<text x="285" y="286.9">6</text>
<text x="335" y="286.9">7</text>
<text x="385" y="286.9">8</text>
<text x="408.3" y="285.9">F</text>
</g>
<g font-size="1.8" fill="#006464">
<text x="91.4" y="27.2">U12A</text>
<text x="137.2" y="27.2">U12B</text>
<text x="94.1" y="31.3">+</text>
<text x="139.8" y="31.3">+</text>
<text x="172.7" y="34.8">U12C</text>
<text x="16.8" y="38.6">R60</text>
<text x="24.4" y="38.6">R61</text>
<text x="33.5" y="38.6">C70</text>
<text x="42.2" y="38.6">R62</text>
<text x="52.3" y="38.6">R63</text>
<text x="58.9" y="38.6">C71</text>
<text x="69.1" y="38.6">C72</text>
<text x="91.4" y="41.4">MCP6292</text>
<text x="137.2" y="41.4">MCP6292</text>
<text x="178.3" y="36.1">C75</text>
<text x="187" y="36.1">R64</text>
<text x="197.1" y="41.2">R65</text>
<text x="203.7" y="41.2">C73</text>
<text x="213.9" y="38.6">C76</text>
<text x="225.1" y="38.6">R67</text>
<text x="232.7" y="38.6">R68</text>
<text x="239.3" y="38.6">C77</text>
<text x="250.5" y="38.6">R69</text>
<text x="269.3" y="39.9">U13</text>
<text x="306.3" y="38.6">R70</text>
<text x="314" y="38.6">R71</text>
<text x="323.1" y="38.6">C78</text>
<text x="331.7" y="38.6">R72</text>
<text x="341.9" y="38.6">R73</text>
<text x="348.5" y="38.6">C79</text>
<text x="358.7" y="38.6">C80</text>
<text x="368.8" y="38.6">C81</text>
<text x="380" y="41.2">R74</text>
<text x="387.6" y="38.6">R75</text>
<text x="395.2" y="38.6">R76</text>
<text x="173.6" y="46.9" transform="rotate(-90 173.6 46.9)">V-</text>
<text x="173.6" y="42.4" transform="rotate(-90 173.6 42.4)">V+</text>
<text x="178.3" y="47.7">100nF</text>
<text x="272.3" y="46.6">+INA</text>
<text x="280.3" y="47.5" transform="rotate(-90 280.3 47.5)">VCC</text>
<text x="281.6" y="47.9">OUTA</text>
<text x="283.7" y="45.3">NC</text>
<text x="33.5" y="50.3">3.3nF</text>
<text x="69.1" y="50.3">2.2nF</text>
<text x="181.3" y="51.5" transform="rotate(-90 181.3 51.5)">GND</text>
<text x="203.7" y="52.8">100nF</text>
<text x="245.1" y="50.3">25V</text>
<text x="272.3" y="49.1">-INA</text>
<text x="283.7" y="50.4">NC</text>
<text x="283.7" y="52.9">NC</text>
<text x="323.1" y="50.3">10uF</text>
<text x="328.9" y="50.3">25V10k</text>
<text x="348.5" y="50.3">100nF</text>
<text x="374.6" y="50.3">25V</text>
<text x="172.7" y="54.1">MCP6292</text>
<text x="272.3" y="59.3">-INB</text>
<text x="272.3" y="56.7">+INB</text>
<text x="281.4" y="58">OUTB</text>
<text x="283.7" y="55.5">NC</text>
<text x="276.5" y="63" transform="rotate(-90 276.5 63)">GND</text>
<text x="279" y="63" transform="rotate(-90 279 63)">GND</text>
<text x="281.5" y="63" transform="rotate(-90 281.5 63)">GND</text>
<text x="283.7" y="60.6">NC</text>
<text x="284.1" y="63" transform="rotate(-90 284.1 63)">GND</text>
<text x="269.3" y="69.3">TCA0372DW</text>
<text x="104.1" y="83.1">U14A</text>
<text x="149.9" y="83.1">U14B</text>
<text x="106.8" y="87.2">+</text>
<text x="152.5" y="87.2">+</text>
<text x="16.8" y="92">R77</text>
<text x="24.4" y="94.5">R78</text>
<text x="32" y="94.5">R79</text>
<text x="41.2" y="94.5">C82</text>
<text x="52.3" y="92">R80</text>
<text x="60" y="92">R81</text>
<text x="67.6" y="94.5">R82</text>
<text x="75.2" y="94.5">R83</text>
<text x="84.3" y="94.5">C83</text>
<text x="182.9" y="90.7">U14C</text>
<text x="188.5" y="92">C84</text>
<text x="197.1" y="94.5">R84</text>
<text x="225.1" y="94.5">R86</text>
<text x="250.5" y="94.5">R88</text>
<text x="259.6" y="94.5">C87</text>
<text x="275.9" y="94.5">R90</text>
<text x="285" y="94.5">C88</text>
<text x="303.8" y="94.5">R92</text>
<text x="310.4" y="94.5">C89</text>
<text x="104.1" y="97.2">MCP6292</text>
<text x="149.9" y="97.2">MCP6292</text>
<text x="183.7" y="98.2" transform="rotate(-90 183.7 98.2)">V+</text>
<text x="206.3" y="97.1">C85</text>
<text x="214.9" y="97.1">R85</text>
<text x="231.7" y="97.1">C86</text>
<text x="242.8" y="97.1">R87</text>
<text x="183.7" y="102.7" transform="rotate(-90 183.7 102.7)">V-</text>
<text x="188.5" y="103.6">100nF</text>
<text x="191.5" y="107.4" transform="rotate(-90 191.5 107.4)">GND</text>
<text x="275.9" y="106.1">10k</text>
<text x="182.9" y="109.9">MCP6292</text>
</g>
<g font-size="1.8" fill="#a90000">
<text x="92" y="35.3">2</text>
<text x="92" y="30.2">3</text>
<text x="104.7" y="32.8">1</text>
<text x="137.7" y="30.2">5</text>
<text x="137.7" y="35.3">6</text>
<text x="150.4" y="32.8">7</text>
<text x="172.5" y="38.2" transform="rotate(-90 172.5 38.2)">8</text>
<text x="269.8" y="45.5">9</text>
<text x="279.1" y="42.6" transform="rotate(-90 279.1 42.6)">1</text>
<text x="287" y="44.2">15</text>
<text x="287" y="46.7">16</text>
<text x="172.5" y="49.6" transform="rotate(-90 172.5 49.6)">4</text>
<text x="269.2" y="48">10</text>
<text x="287.6" y="49.3">3</text>
<text x="287.6" y="51.8">6</text>
<text x="269.8" y="58.2">7</text>
<text x="269.8" y="55.6">8</text>
<text x="287" y="54.4">11</text>
<text x="287" y="59.4">14</text>
<text x="287.6" y="56.9">2</text>
<text x="275.3" y="65.5" transform="rotate(-90 275.3 65.5)">4</text>
<text x="277.9" y="65.5" transform="rotate(-90 277.9 65.5)">5</text>
<text x="280.4" y="66.1" transform="rotate(-90 280.4 66.1)">12</text>
<text x="283" y="66.1" transform="rotate(-90 283 66.1)">13</text>
<text x="104.7" y="86.1">3</text>
<text x="117.4" y="88.6">1</text>
<text x="150.4" y="86.1">5</text>
<text x="163.1" y="88.6">7</text>
<text x="104.7" y="91.2">2</text>
<text x="150.4" y="91.2">6</text>
<text x="182.6" y="94.1" transform="rotate(-90 182.6 94.1)">8</text>
<text x="182.6" y="105.5" transform="rotate(-90 182.6 105.5)">4</text>
</g>
<g font-size="1.8" fill="#939391">
<text x="268.2" y="94.5">R89</text>
<text x="293.6" y="94.5">R91</text>
<text x="321.6" y="94.5">R93</text>
<text x="268.2" y="106.1">0R</text>
<text x="271.9" y="106.1">(DNP)</text>
<text x="297.3" y="106.1">(DNP)</text>
<text x="321.6" y="106.1">0R</text>
<text x="325.2" y="106.1">(DNP)</text>
</g>
</svg>
